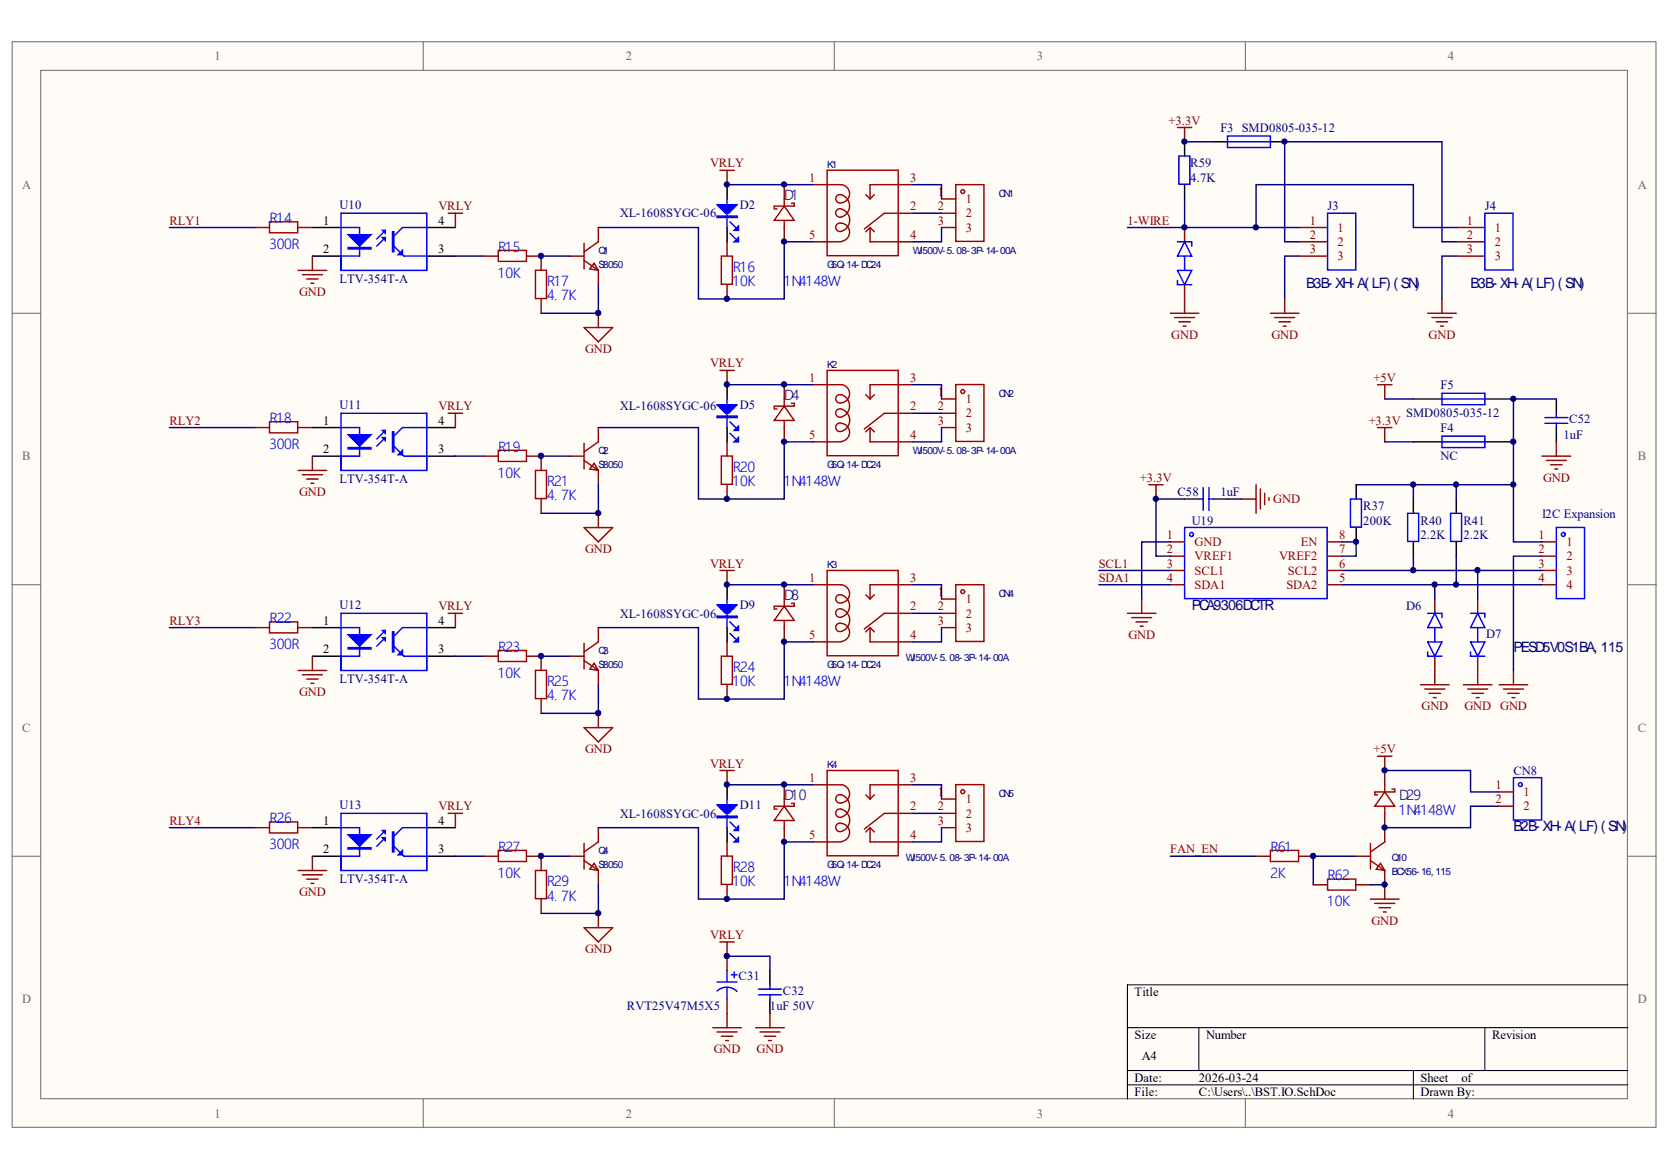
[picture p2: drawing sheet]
<svg xmlns="http://www.w3.org/2000/svg" width="291mm" height="204mm" viewBox="0 0 291 204" stroke-linecap="round" stroke-linejoin="round" font-family="sans-serif">
<g fill="#fffcf8" stroke="#696969" stroke-width=".17">
<path d="M2.1 7.3h286.2v189h-286.2z"/>
<path d="M7.1 12.2h276.2v179.1h-276.2z"/>
</g>
<path d="M73.7 7.3v4.9M145.2 7.3v4.9M216.8 7.3v4.9M2.1 54.5h5M283.4 54.5h4.9M2.1 101.8h5M283.4 101.8h4.9M2.1 149.1h5M283.4 149.1h4.9M73.7 191.4v5M145.2 191.4v5M216.8 191.4v5" fill="none" stroke="#696969" stroke-width=".17"/>
<path d="M196.2 179h87.2M208.7 179v7.4M258.5 179v7.4M283.4 171.5h-87.2v19.9M196.2 186.4h87.2M196.2 188.9h87.2M246 186.4v5" fill="none" stroke="#000" stroke-width=".17"/>
<g fill="none" stroke="#800" stroke-width=".25">
<path d="M44.4 39.6h2.5M51.9 39.6h2.5M104.2 39.6v2.5M136.5 32.2v2.4M136.5 39.6v2.5M141.5 32.2h2.5M156.4 37.1h2.5M156.4 32.2h2.5M163.9 39.6h2.5M163.9 34.6h2.5M163.9 37.1h2.5M206.2 39.6v2.5"/>
<path d="M226.1 39.6h5M253.5 39.6h5M84.2 44.6h2.5M91.7 44.6h2.5v2.5M94.2 52.1v2.4M99.2 44.6h2.5M104.2 47.1v2.5M126.6 42.1v2.5M126.6 49.6v2.5M141.5 42.1h2.5M156.4 42.1h2.5M206.2 49.6v2.5"/>
<path d="M226.1 42.1h5M226.1 44.6h5M253.5 42.1h5M253.5 44.6h5M44.4 74.5h2.5M51.9 74.5h2.5M84.2 79.4h2.5M91.7 79.4h2.5v2.5M99.2 79.4h2.5M104.2 74.5v2.4M126.6 76.9v2.5M136.5 67v2.5"/>
<path d="M136.5 74.5v2.4M141.5 67h2.5M141.5 76.9h2.5M156.4 72h2.5M156.4 67h2.5M156.4 76.9h2.5M163.9 69.5h2.5M163.9 72h2.5M163.9 74.5h2.5M94.2 86.9v2.5M104.2 81.9v2.5M126.6 84.4v2.5"/>
<path d="M203.7 94.4h2.5M203.7 96.8h2.5M203.7 99.3h2.5M231.1 94.4h2.5M231.1 96.8h2.5M231.1 99.3h2.5M268.4 94.4h2.5M268.4 96.8h2.5M268.4 99.3h2.5M44.4 109.3h2.5M51.9 109.3h2.5M84.2 114.3h2.5"/>
<path d="M91.7 114.3h2.5v2.5M99.2 114.3h2.5M104.2 109.3v2.5M104.2 116.8v2.4M126.6 111.8v2.5M126.6 119.2v2.5M136.5 101.8v2.5M136.5 109.3v2.5M141.5 101.8h2.5M141.5 111.8h2.5M156.4 101.8h2.5M156.4 106.8h2.5"/>
<path d="M156.4 111.8h2.5M163.9 104.3h2.5M163.9 106.8h2.5M163.9 109.3h2.5M203.7 101.8h2.5M231.1 101.8h2.5M249.8 104.3v2.5M249.8 114.3v2.5M257.2 104.3v2.5M257.2 114.3v2.5M268.4 101.8h2.5M94.2 121.7v2.5"/>
<path d="M136.5 136.7v2.4M141.5 136.7h2.5M156.4 136.7h2.5M163.9 139.1h2.5M241 134.2v2.5M261 137.9h2.4M44.4 144.1h2.5M51.9 144.1h2.5M84.2 149.1h2.5M91.7 149.1h2.5v2.5M94.2 156.6v2.4M99.2 149.1h2.5"/>
<path d="M104.2 144.1v2.5M104.2 151.6v2.5M126.6 146.6v2.5M126.6 154.1v2.5M136.5 144.1v2.5M141.5 146.6h2.5M156.4 141.6h2.5M156.4 146.6h2.5M163.9 141.6h2.5M163.9 144.1h2.5M218.6 149.1h2.5M226.1 149.1h2.5"/>
<path d="M228.6 154.1h2.5M236.1 149.1h2.5M236.1 154.1h2.5M241 141.6v5M241 151.6v2.5M261 140.4h2.4M126.6 166.5v2.5M126.6 174v2.5"/>
</g>
<g fill="none" stroke="#00f" stroke-width=".25">
<path d="M59.4 37.1h14.9v10h-14.9zM59.4 39.6h3.2v5h-3.2M74.3 39.6h-4.2l-1.5 1.5M124.8 37.6h3.5v.3h-3.5zM125.1 35.9h2.9M125.3 35.6v.5h2.5v-.5M125.6 35.6v.8h2v-.8M125.8 35.6v1h1.5v-1M126.1 35.6v1.3h1v-1.3M126.3 35.6v1.5M126.3 37.6v.3M126.3 37.1l-1.5-1.5h3.5l-1.5 1.5"/>
<path d="M126.3 37.1h.5M126.6 34.6v5M126.8 35.6v1.5M126.8 37.6v.3M127.1 38.6l.9 1M205.2 27.2h1.9v4.9h-1.9zM213.7 23.7h7.4v2h-7.4zM213.7 24.7h7.4M231.1 37.1h4.9v9.9h-4.9zM258.5 37.1h4.9v9.9h-4.9zM67.1 41.4l-1.5 1.5M67.1 40.1l-1.5 1.5"/>
<path d="M68.6 42.9l1.7 1.7h4M127.1 40.6l.9 1M205 47.1h2.4l-1.2 2.5zM205 48.8v.8h2.4M205 42.1h2.4v.8M206.2 42.1l1.2 2.5h-2.4zM206.2 44.6v2.5M59.4 72h14.9v9.9h-14.9zM59.4 74.5h3.2v4.9h-3.2M67.1 76.2l-1.5 1.5M67.1 74.9l-1.5 1.5M68.6 77.7l1.7 1.7h4"/>
<path d="M74.3 74.5h-4.2l-1.5 1.4M124.8 72.5h3.5v.2h-3.5zM125.1 70.7h2.9M125.3 70.5v.5h2.5v-.5M125.6 70.5v.7h2v-.7M125.8 70.5v1h1.5v-1M126.1 70.5v1.2h1v-1.2M126.3 70.5v1.5M126.3 72.5v.2M126.3 72l-1.5-1.5h3.5l-1.5 1.5M126.3 72h.5M126.6 69.5v5"/>
<path d="M126.8 70.5v1.5M126.8 72.5v.2M127.1 73.5l.9 1M127.1 75.4l.9 1M251 68.5h7.5v2h-7.5zM251 75.9h7.5v2h-7.5zM251 76.9h7.5M251 69.5h7.5M268.9 72.7h4M268.9 73.7h4M270.9 72v.7M270.9 73.7v.8"/>
<path d="M206.2 91.8h24.8v12.4h-24.8zM208.7 86.9h.7M209.4 84.9v4M210.4 84.9v4M210.4 86.9h.8M235.1 86.9h1.9v4.9h-1.9zM245 89.4h1.9v4.9h-1.9zM252.5 89.4h1.9v4.9h-1.9zM270.9 91.8h4.9v12.4h-4.9zM59.4 106.8h14.9v10h-14.9zM59.4 109.3h3.2v5h-3.2M67.1 111l-1.5 1.5"/>
<path d="M67.1 109.8l-1.5 1.5M68.6 112.5l1.7 1.8h4M74.3 109.3h-4.2l-1.5 1.5M124.8 107.3h3.5v.2h-3.5zM125.1 105.6h2.9M125.3 105.3v.5h2.5v-.5M125.6 105.3v.8h2v-.8M125.8 105.3v1h1.5v-1M126.1 105.3v1.2h1v-1.2M126.3 105.3v1.5M126.3 107.3v.2M126.3 106.8l-1.5-1.5h3.5l-1.5 1.5"/>
<path d="M126.3 106.8h.5M126.6 104.3v5M126.8 105.3v1.5M126.8 107.3v.2M127.1 108.3l.9 1M127.1 110.3l.9 1M248.5 111.8h2.5l-1.2 2.5zM248.5 113.5v.8h2.5M248.5 106.8h2.5v.7M249.8 106.8l1.2 2.5h-2.5zM249.8 109.3v2.5M256 111.8h2.5l-1.3 2.5z"/>
<path d="M256 113.5v.8h2.5M256 106.8h2.5v.7M257.2 106.8l1.3 2.5h-2.5zM257.2 109.3v2.5M126.6 139.1v5M263.4 135.4h4.9v7.4h-4.9zM59.4 141.6h14.9v10h-14.9zM59.4 144.1h3.2v5h-3.2M67.1 145.9l-1.5 1.5M67.1 144.6l-1.5 1.5M68.6 147.4l1.7 1.7h4M74.3 144.1h-4.2l-1.5 1.5"/>
<path d="M124.8 142.1h3.5v.3h-3.5zM125.1 140.4h2.9M125.3 140.1v.5h2.5v-.5M125.6 140.1v.8h2v-.8M125.8 140.1v1h1.5v-1M126.1 140.1v1.3h1v-1.3M126.3 140.1v1.5M126.3 142.1v.3M126.3 141.6l-1.5-1.5h3.5l-1.5 1.5M126.3 141.6h.5M126.8 140.1v1.5M126.8 142.1v.3"/>
<path d="M127.1 143.1l.9 1M127.1 145.1l.9 1M124.8 171h3.5M124.8 172.6a2.44 2.44 0 0 1 3.5 0M126.6 169v2M126.6 172v2M127.3 169.7h1M127.8 169.2v1M132 172.2h4M132 173.2h4M134 171.5v.7M134 173.2v.8"/>
<circle cx="207.4" cy="93.1" r=".34"/>
<circle cx="272.1" cy="93.1" r=".34"/>
<circle cx="264.6" cy="136.6" r=".34"/>
</g>
<g fill="none" stroke="#800000" stroke-width=".25">
<path d="M78 37.1h2.5M79.3 37.1v2.5M125.3 29.7h2.5M126.6 29.7v2.5M205 22.2h2.4M206.2 22.2v2.5M51.9 47.1h5M52.6 47.8h3.5M53.4 48.6h2M54.1 49.3h.5M54.4 44.6v2.5M101.7 57h4.9l-2.4 2.5z"/>
<path d="M104.2 54.5v2.5M203.7 54.5h5M204.5 55.3h3.4M205.2 56h2M206 56.8h.4M206.2 52.1v2.4M221.1 54.5h5M221.9 55.3h3.5M222.6 56h2M223.4 56.8h.5M223.6 52.1v2.4M248.5 54.5h5"/>
<path d="M249.3 55.3h3.4M250 56h2M250.7 56.8h.5M251 52.1v2.4M54.4 79.4v2.5M78 72h2.5M79.3 72v2.5M125.3 64.5h2.5M126.6 64.5v2.5M239.8 67h2.5M239.8 74.5h2.5M241 67v2.5"/>
<path d="M241 74.5v2.4M268.4 79.4h5M270.9 76.9v2.5M51.9 81.9h5M52.6 82.7h3.5M53.4 83.4h2M54.1 84.2h.5M101.7 91.9h4.9l-2.4 2.5zM104.2 89.4v2.5M125.3 99.3h2.5M126.6 99.3v2.5M200 84.4h2.5"/>
<path d="M201.2 84.4v2.5M216.2 86.9h2.4M218.6 84.4v5M219.4 85.2v3.4M220.1 85.9v2M220.9 86.6v.5M269.2 80.2h3.5M269.9 80.9h2M270.7 81.7h.5M51.9 116.8h5M52.6 117.5h3.5M53.4 118.2h2"/>
<path d="M54.1 119h.5M54.4 114.3v2.5M78 106.8h2.5M79.3 106.8v2.5M196.2 106.8h5M197 107.5h3.5M197.7 108.3h2M198.5 109h.5M198.7 104.3v2.5M247.3 119.2h4.9M248 120h3.5M249.8 116.8v2.4"/>
<path d="M254.7 119.2h5M255.5 120h3.5M257.2 116.8v2.4M261 119.2h4.9M261.7 120h3.5M263.4 116.8v2.4M101.7 126.7h4.9l-2.4 2.5zM104.2 124.2v2.5M125.3 134.2h2.5M126.6 134.2v2.5M239.8 131.7h2.5M241 131.7v2.5"/>
<path d="M248.8 120.7h1.9M249.5 121.5h.5M256.2 120.7h2M257 121.5h.5M262.4 120.7h2M263.2 121.5h.5M51.9 151.6h5M52.6 152.3h3.5M53.4 153.1h2M54.1 153.8h.5M54.4 149.1v2.5M78 141.6h2.5"/>
<path d="M79.3 141.6v2.5M104.2 159v2.5M238.6 156.6h4.9M239.3 157.3h3.5M240 158.1h2M240.8 158.8h.5M241 154.1v2.5M101.7 161.5h4.9l-2.4 2.5zM124.1 179h4.9M124.8 179.7h3.5M125.3 164h2.5M126.6 164v2.5"/>
<path d="M126.6 176.5v2.5M131.5 179h5M132.3 179.7h3.5M134 176.5v2.5M125.6 180.4h2M126.3 181.2h.5M133 180.4h2M133.8 181.2h.5"/>
</g>
<g fill="none" stroke="#000080" stroke-width=".25">
<path d="M29.5 39.6h14.9M104.2 39.6h17.4v12.5h14.9v-10h5M126.6 32.2h14.9M158.9 32.2h5v2.4M158.9 37.1h5M163.9 39.6v2.5h-5M196.2 39.6h29.9M206.2 34.6v5M206.2 24.7h5M218.6 39.6v-7.4h27.4v7.4h7.5M79.3 44.6h4.9M94.2 44.6h5"/>
<path d="M104.2 49.6v4.9h-10M226.1 44.6h-2.5v7.5M226.1 42.1h-2.5v-17.4h27.4v17.4h2.5M253.5 44.6h-2.5v7.5M29.5 74.5h14.9M79.3 79.4h4.9M94.2 79.4h5M104.2 74.5h17.4v12.4h14.9v-10h5M126.6 67h14.9M158.9 67h5v2.5M158.9 72h5M163.9 74.5v2.4h-5"/>
<path d="M241 76.9h5M241 69.5h5M270.9 69.5h-7.5v14.9M104.2 84.4v5h-10M191.3 99.3h12.4M203.7 94.4h-5v9.9M206.2 86.9h-5v9.9h2.5M213.7 86.9h2.5M233.6 94.4h2.5v2.4h-2.5M233.6 99.3h34.8M236.1 84.4h9.9M246 86.9v-2.5h7.5v2.5"/>
<path d="M246 96.8v2.5M253.5 84.4h9.9v10h5M253.5 96.8v5M257.2 99.3v5M268.4 96.8h-5v20M29.5 109.3h14.9M79.3 114.3h4.9M94.2 114.3h5M104.2 119.2v5h-10M104.2 109.3h17.4v12.4h14.9v-9.9h5M126.6 101.8h14.9M158.9 101.8h5v2.5"/>
<path d="M158.9 106.8h5M163.9 109.3v2.5h-5M191.3 101.8h12.4M233.6 101.8h34.8M249.8 101.8v2.5M126.6 136.7h14.9M158.9 136.7h5v2.4M241 134.2h15v3.7h5M29.5 144.1h14.9M79.3 149.1h4.9M94.2 149.1h5M104.2 154.1v4.9h-10"/>
<path d="M104.2 144.1h17.4v12.5h14.9v-10h5M158.9 141.6h5M163.9 144.1v2.5h-5M203.7 149.1h14.9M236.1 149.1h-7.5v5M238.6 154.1h2.4M261 140.4h-5v3.7h-15M126.6 166.5h7.4v2.5"/>
</g>
<g fill="none" stroke="#000" stroke-width=".25">
<path d="M54.4 39.6h5M74.3 39.6h5M126.6 32.2v2.4M126.6 39.6v2.5M206.2 24.7v2.5M206.2 32.2v2.4M211.2 24.7h2.5M221.1 24.7h2.5M54.4 44.6h5M74.3 44.6h5M54.4 74.5h5M54.4 79.4h5"/>
<path d="M74.3 74.5h5M74.3 79.4h5M126.6 67v2.5M126.6 74.5v2.4M246 76.9h5M246 69.5h5M258.5 76.9h4.9M258.5 69.5h4.9M270.9 69.5v2.5M270.9 74.5v2.4M206.2 86.9h2.5M211.2 86.9h2.5"/>
<path d="M236.1 84.4v2.5M236.1 91.9v2.5M246 86.9v2.5M246 94.4v2.4M253.5 86.9v2.5M253.5 94.4v2.4M54.4 109.3h5M54.4 114.3h5M74.3 109.3h5M74.3 114.3h5M126.6 101.8v2.5M126.6 109.3v2.5"/>
<path d="M126.6 136.7v2.4M54.4 144.1h5M54.4 149.1h5M74.3 144.1h5M74.3 149.1h5M126.6 144.1v2.5M134 169v2.5M134 174v2.5"/>
</g>
<g fill="none" stroke="#a00000" stroke-width=".25">
<path d="M46.9 38.6h4.9v1.9h-4.9zM136.5 35.9l1.8 2.5h-3.5zM136.5 34.6v1.3M136.5 38.4v1.2M137.8 35.4h.5v.5h-3.5v.5h.5M144 29.6h12.3v14.9h-12.3zM144 32.2h2.5a1.58 1.58 0 0 1 1.4 1.5 1.58 1.58 0 0 1-1.4 1.6M146.4 35.3a.77 .77 0 0 1-.9-1 .77 .77 0 0 1 1.3-.2 1.96 1.96 0 0 1 1 2.2 1.96 1.96 0 0 1-1.9 1.5 .78 .78 0 0 1-.3-1.2 .78 .78 0 0 1 1.2 0 1.96 1.96 0 0 1 1.1 2.2 1.96 1.96 0 0 1-1.9 1.5 .73 .73 0 0 1-.5-1 .73 .73 0 0 1 1-.4M146.5 38.9a1.59 1.59 0 0 1 1.4 1.5 1.59 1.59 0 0 1-1.4 1.6M150.7 33.9l.7 .7M151.4 39.6v2.5h5M151.4 39.6l.8 .8"/>
<path d="M151.4 39.6l-.7 .8M152.2 33.9l-.8 .7M156.4 32.2h-5v2.4M156.4 37.1h-2.5l-3.5 2.8M166.4 32.2h4.9v9.8h-4.9zM86.7 43.6h4.9v1.9h-4.9zM93.2 47.1h1.9v4.9h-1.9zM101.7 45.3l2.5 1.8M101.7 42.4v4.4M103.4 45.8l.8 1.3-1.5-.3zM104.2 42.1l-2.5 1.7M125.6 44.6h1.9v4.9h-1.9z"/>
<path d="M144 42.1h2.5M46.9 73.4h4.9v2h-4.9zM86.7 78.4h4.9v1.9h-4.9zM101.7 77.2v4.5M104.2 76.9l-2.5 1.8M125.6 79.4h1.9v4.9h-1.9zM136.5 70.7l1.8 2.5h-3.5zM136.5 69.5v1.2M136.5 73.2v1.3M137.8 70.2h.5v.5h-3.5v.5h.5M144 64.5h12.3v14.9h-12.3zM144 67h2.5a1.59 1.59 0 0 1 1.4 1.6 1.59 1.59 0 0 1-1.4 1.5"/>
<path d="M144 76.9h2.5M146.5 68.7a.73 .73 0 0 0-1 .7 .73 .73 0 0 0 .9 .7M146.5 68.7a1.98 1.98 0 0 1 1.4 2.2 1.98 1.98 0 0 1-1.9 1.7 .78 .78 0 0 1-.4-1.2 .78 .78 0 0 1 1.2 0 1.96 1.96 0 0 1 1.1 2.2 1.96 1.96 0 0 1-2 1.5 .74 .74 0 0 1-.4-1 .74 .74 0 0 1 1-.4 1.58 1.58 0 0 1 1.4 1.6 1.58 1.58 0 0 1-1.4 1.6M150.7 68.7l.7 .8M151.4 74.5v2.4h5M151.4 74.5l.8 .7M151.4 74.5l-.7 .7M152.2 68.7l-.8 .8M156.4 67h-5v2.5M156.4 72h-2.5l-3.5 2.7M166.4 67h4.9v9.9h-4.9zM93.2 81.9h1.9v4.9h-1.9z"/>
<path d="M101.7 80.2l2.5 1.7M103.4 80.7l.8 1.2-1.5-.2zM144 99.3h12.3v14.9h-12.3zM46.9 108.3h4.9v1.9h-4.9zM86.7 113.3h4.9v1.9h-4.9zM93.2 116.7h1.9v5h-1.9zM101.7 112v4.5M101.7 115l2.5 1.8M103.4 115.5l.8 1.3-1.5-.3zM104.2 111.8l-2.5 1.7M125.6 114.3h1.9v4.9h-1.9zM136.5 105.6l1.8 2.4h-3.5z"/>
<path d="M136.5 104.3v1.3M136.5 108v1.3M137.8 105.1h.5v.5h-3.5v.5h.5M144 101.8h2.5a1.58 1.58 0 0 1 1.4 1.6 1.58 1.58 0 0 1-1.4 1.6M144 111.8h2.5M146.4 105a.77 .77 0 0 1-.9-1 .77 .77 0 0 1 1.3-.3 1.96 1.96 0 0 1 1 2.2 1.96 1.96 0 0 1-1.9 1.5 .79 .79 0 0 1-.3-1.1 .79 .79 0 0 1 1.2-.1 2.04 2.04 0 0 1 1.1 2 2.04 2.04 0 0 1-1.5 1.8M146.5 108.6a.73 .73 0 0 0-1 .6 .73 .73 0 0 0 .9 .7M146.5 108.5a1.58 1.58 0 0 1 1.4 1.6 1.58 1.58 0 0 1-1.4 1.6M150.7 103.6l.7 .7M151.4 109.3v2.5h5M151.4 109.3l.8 .7M151.4 109.3l-.7 .7"/>
<path d="M152.2 103.6l-.8 .7M156.4 101.8h-5v2.5M156.4 106.8h-2.5l-3.5 2.7M166.4 101.8h4.9v9.9h-4.9zM136.5 139.1v1.3M137.8 139.9h.5v.5h-3.5v.5h.5M144 134.2h12.3v14.8h-12.3zM144 136.7l2.5-.1a1.59 1.59 0 0 1 1.4 1.6 1.59 1.59 0 0 1-1.4 1.6M146.5 138.4a.73 .73 0 0 0-1 .7 .73 .73 0 0 0 .9 .7M146.5 138.4a1.98 1.98 0 0 1 1.4 2.2 1.98 1.98 0 0 1-1.9 1.7 .78 .78 0 0 1-.4-1.2 .78 .78 0 0 1 1.2 0 1.96 1.96 0 0 1 1.1 2.2 1.96 1.96 0 0 1-2 1.5 .74 .74 0 0 1-.4-1 .74 .74 0 0 1 1-.4 1.58 1.58 0 0 1 1.4 1.6 1.58 1.58 0 0 1-1.4 1.5M150.7 138.4l.7 .7M152.2 138.4l-.8 .7"/>
<path d="M156.4 136.7h-5v2.4M166.4 136.6h4.9v9.9h-4.9zM241 137.9l1.8 2.5h-3.5zM241 136.7v1.2M242.3 137.4h.5v.5h-3.5v.5h.5M46.9 143.1h4.9v1.9h-4.9zM86.7 148.1h4.9v1.9h-4.9zM93.2 151.6h1.9v4.9h-1.9zM101.7 146.9v4.4M101.7 149.8l2.5 1.8M103.4 150.3l.8 1.3-1.5-.3zM104.2 146.6l-2.5 1.7"/>
<path d="M125.6 149.1h1.9v4.9h-1.9zM136.5 140.4l1.8 2.5h-3.5zM136.5 142.9v1.2M144 146.6h2.5M151.4 144.1v2.5h5M151.4 144.1l.8 .8M151.4 144.1l-.7 .8M156.4 141.6h-2.5l-3.5 2.8M221.1 148.1h4.9v1.9h-4.9zM231.1 153.1h4.9v1.9h-4.9zM238.6 149.8l2.4 1.8M238.6 146.9v4.4"/>
<path d="M240.3 150.3l.7 1.3-1.5-.3zM241 146.6l-2.4 1.7M241 140.4v1.2"/>
<circle cx="167.6" cy="33.4" r=".34"/>
<circle cx="167.6" cy="68.2" r=".34"/>
<circle cx="167.6" cy="103" r=".34"/>
<circle cx="167.6" cy="137.8" r=".34"/>
</g>
<g fill="#00f" stroke="#00f" stroke-width=".25">
<path d="M127.8 40.1l.7-.7v.7z"/>
<path d="M127.8 42.1l.7-.7v.7z"/>
<path d="M60.6 40.9h4l-2 2z"/>
<path d="M66.6 40.1h.5v.5z"/>
<path d="M66.6 41.4h.5v.5z"/>
<path d="M69.3 44.3l.8-.7v.7z"/>
<path d="M127.8 74.9l.7-.7v.7z"/>
<path d="M127.8 76.9l.7-.7v.7z"/>
<path d="M60.6 75.7h4l-2 2z"/>
<path d="M66.6 74.9h.5v.5z"/>
<path d="M66.6 76.2h.5v.5z"/>
<path d="M69.3 79.2l.8-.8v.8z"/>
<path d="M127.8 109.8l.7-.8v.8z"/>
<path d="M127.8 111.8l.7-.8v.8z"/>
<path d="M60.6 110.5h4l-2 2z"/>
<path d="M66.6 109.8h.5v.5z"/>
<path d="M66.6 111h.5v.5z"/>
<path d="M69.3 114l.8-.7v.7z"/>
<path d="M127.8 144.6l.7-.7v.7z"/>
<path d="M127.8 146.6l.7-.7v.7z"/>
<path d="M60.6 145.4h4l-2 2z"/>
<path d="M66.6 144.6h.5v.5z"/>
<path d="M66.6 145.9h.5v.5z"/>
<path d="M69.3 148.8l.8-.7v.7z"/>
<path d="M60.6 43.1h4v.3h-4z" fill-rule="evenodd"/>
<path d="M68.3 40.4h.3v3.4h-.3z" fill-rule="evenodd"/>
<path d="M60.6 77.9h4v.3h-4z" fill-rule="evenodd"/>
<path d="M68.3 75.2h.3v3.5h-.3z" fill-rule="evenodd"/>
<path d="M60.6 112.8h4v.2h-4z" fill-rule="evenodd"/>
<path d="M68.3 110h.3v3.5h-.3z" fill-rule="evenodd"/>
<path d="M60.6 147.6h4v.3h-4z" fill-rule="evenodd"/>
<path d="M68.3 144.9h.3v3.4h-.3z" fill-rule="evenodd"/>
</g>
<g fill="#000080" stroke="#000080" stroke-width=".17">
<circle cx="94.2" cy="149" r=".47"/>
<circle cx="94.2" cy="114.2" r=".46"/>
<circle cx="94.2" cy="79.4" r=".47"/>
<circle cx="94.2" cy="44.6" r=".46"/>
<circle cx="104.1" cy="159" r=".46"/>
<circle cx="104.1" cy="124.2" r=".47"/>
<circle cx="104.1" cy="89.3" r=".46"/>
<circle cx="104.1" cy="54.5" r=".47"/>
<circle cx="126.5" cy="166.5" r=".47"/>
<circle cx="126.5" cy="156.5" r=".46"/>
<circle cx="126.5" cy="136.6" r=".47"/>
<circle cx="126.5" cy="121.7" r=".46"/>
<circle cx="126.5" cy="101.8" r=".46"/>
<circle cx="126.5" cy="86.9" r=".46"/>
<circle cx="126.5" cy="66.9" r=".47"/>
<circle cx="126.5" cy="52" r=".46"/>
<circle cx="126.5" cy="32.1" r=".46"/>
<circle cx="136.5" cy="146.6" r=".46"/>
<circle cx="136.5" cy="136.6" r=".47"/>
<circle cx="136.5" cy="111.7" r=".47"/>
<circle cx="136.5" cy="101.8" r=".46"/>
<circle cx="136.5" cy="76.9" r=".46"/>
<circle cx="136.5" cy="66.9" r=".47"/>
<circle cx="136.5" cy="42.1" r=".47"/>
<circle cx="136.5" cy="32.1" r=".46"/>
<circle cx="201.2" cy="86.9" r=".46"/>
<circle cx="206.2" cy="39.6" r=".46"/>
<circle cx="206.2" cy="24.7" r=".46"/>
<circle cx="218.6" cy="39.6" r=".46"/>
<circle cx="223.6" cy="24.7" r=".46"/>
<circle cx="228.6" cy="149" r=".47"/>
<circle cx="236" cy="94.3" r=".46"/>
<circle cx="241" cy="154" r=".47"/>
<circle cx="241" cy="144.1" r=".46"/>
<circle cx="241" cy="134.1" r=".46"/>
<circle cx="246" cy="99.3" r=".47"/>
<circle cx="246" cy="84.4" r=".46"/>
<circle cx="249.7" cy="101.8" r=".46"/>
<circle cx="253.4" cy="101.8" r=".46"/>
<circle cx="253.4" cy="84.4" r=".46"/>
<circle cx="257.2" cy="99.3" r=".47"/>
<circle cx="263.4" cy="84.4" r=".46"/>
<circle cx="263.4" cy="76.9" r=".46"/>
<circle cx="263.4" cy="69.4" r=".46"/>
</g>
<g font-size="2.5" fill="#000080">
<text x="136.5" y="34.9">D1</text>
<text x="227.4" y="50.2">B3B- XH- A( LF) ( SN)</text>
<text x="256" y="50.2">B3B- XH- A( LF) ( SN)</text>
<text x="136.5" y="69.7">D4</text>
<text x="136.5" y="104.6">D8</text>
<text x="207.4" y="106.1">PCA9306DCTR</text>
<text x="263.4" y="113.6">PESD5V0S1BA, 115</text>
<text x="136.5" y="139.4">D10</text>
<text x="243.5" y="139.4">D29</text>
<text x="263.4" y="144.7">B2B- XH- A( LF) ( SN)</text>
</g>
<g font-size="2.5" fill="#00f">
<text x="46.9" y="38.9">R14</text>
<text x="46.9" y="43.3">300R</text>
<text x="86.7" y="43.8">R15</text>
<text x="127.6" y="47.3">R16</text>
<text x="86.7" y="48.3">10K</text>
<text x="95.2" y="49.8">R17</text>
<text x="95.2" y="52.3">4. 7K</text>
<text x="127.6" y="49.8">10K</text>
<text x="136.5" y="49.8">1N4148W</text>
<text x="46.9" y="73.7">R18</text>
<text x="46.9" y="78.2">300R</text>
<text x="86.7" y="78.7">R19</text>
<text x="86.7" y="83.2">10K</text>
<text x="127.6" y="82.2">R20</text>
<text x="95.2" y="84.6">R21</text>
<text x="95.2" y="87.1">4. 7K</text>
<text x="127.6" y="84.6">10K</text>
<text x="136.5" y="84.6">1N4148W</text>
<text x="46.9" y="108.5">R22</text>
<text x="46.9" y="113">300R</text>
<text x="86.7" y="113.5">R23</text>
<text x="86.7" y="118">10K</text>
<text x="95.2" y="119.5">R25</text>
<text x="127.6" y="117">R24</text>
<text x="127.6" y="119.5">10K</text>
<text x="136.5" y="119.5">1N4148W</text>
<text x="95.2" y="122">4. 7K</text>
<text x="46.9" y="143.4">R26</text>
<text x="243.5" y="141.9">1N4148W</text>
<text x="46.9" y="147.8">300R</text>
<text x="86.7" y="148.3">R27</text>
<text x="221.1" y="148.3">R61</text>
<text x="86.7" y="152.8">10K</text>
<text x="95.2" y="154.3">R29</text>
<text x="127.6" y="151.8">R28</text>
<text x="127.6" y="154.3">10K</text>
<text x="136.5" y="154.3">1N4148W</text>
<text x="221.1" y="152.8">2K</text>
<text x="231.1" y="153.3">R62</text>
<text x="95.2" y="156.8">4. 7K</text>
<text x="231.1" y="157.8">10K</text>
</g>
<g font-size="2.2" fill="#696969">
<text x="37.4" y="10.5">1</text>
<text x="108.9" y="10.5">2</text>
<text x="180.5" y="10.5">3</text>
<text x="252" y="10.5">4</text>
<text x="3.8" y="32.9">A</text>
<text x="285.1" y="32.9">A</text>
<text x="3.9" y="80.1">B</text>
<text x="285.1" y="80.1">B</text>
<text x="3.9" y="127.4">C</text>
<text x="285.1" y="127.4">C</text>
<text x="3.8" y="174.7">D</text>
<text x="285.1" y="174.7">D</text>
<text x="37.4" y="194.6">1</text>
<text x="108.9" y="194.6">2</text>
<text x="180.5" y="194.6">3</text>
<text x="252" y="194.6">4</text>
</g>
<g font-size="2.2" fill="#800000">
<text x="203.4" y="21.7">+3.3V</text>
<text x="123.6" y="29.2">VRLY</text>
<text x="29.5" y="39.1">RLY1</text>
<text x="76.3" y="36.6">VRLY</text>
<text x="196.2" y="39.1">1-WIRE</text>
<text x="52.1" y="51.5">GND</text>
<text x="203.9" y="59">GND</text>
<text x="221.3" y="59">GND</text>
<text x="248.7" y="59">GND</text>
<text x="101.8" y="61.5">GND</text>
<text x="123.6" y="64">VRLY</text>
<text x="76.3" y="71.5">VRLY</text>
<text x="239.1" y="66.5">+5V</text>
<text x="29.5" y="73.9">RLY2</text>
<text x="238.3" y="73.9">+3.3V</text>
<text x="198.4" y="83.9">+3.3V</text>
<text x="268.6" y="83.9">GND</text>
<text x="52.1" y="86.4">GND</text>
<text x="221.6" y="87.6">GND</text>
<text x="101.8" y="96.3">GND</text>
<text x="123.6" y="98.8">VRLY</text>
<text x="191.3" y="101.3">SDA1</text>
<text x="191.3" y="98.8">SCL1</text>
<text x="76.3" y="106.3">VRLY</text>
<text x="29.5" y="108.8">RLY3</text>
<text x="196.4" y="111.2">GND</text>
<text x="52.1" y="121.2">GND</text>
<text x="247.4" y="123.7">GND</text>
<text x="254.9" y="123.7">GND</text>
<text x="261.1" y="123.7">GND</text>
<text x="101.8" y="131.1">GND</text>
<text x="239.1" y="131.2">+5V</text>
<text x="123.6" y="133.7">VRLY</text>
<text x="29.5" y="143.6">RLY4</text>
<text x="76.3" y="141.1">VRLY</text>
<text x="203.7" y="148.6">FAN_EN</text>
<text x="52.1" y="156">GND</text>
<text x="238.7" y="161">GND</text>
<text x="101.8" y="166">GND</text>
<text x="123.6" y="163.5">VRLY</text>
<text x="124.2" y="183.4">GND</text>
<text x="131.7" y="183.4">GND</text>
</g>
<g font-size="2.2" fill="#000080">
<text x="212.4" y="22.9">F3 SMD0805-035-12</text>
<text x="207.2" y="29.2">R59</text>
<text x="207.2" y="31.6">4.7K</text>
<text x="59.1" y="36.4">U10</text>
<text x="107.9" y="37.9">XL-1608SYGC-06</text>
<text x="128.8" y="36.4">D2</text>
<text x="231.1" y="36.6">J3</text>
<text x="258.5" y="36.6">J4</text>
<text x="59.1" y="49.3">LTV-354T-A</text>
<text x="59.1" y="71.2">U11</text>
<text x="107.9" y="71.5">XL-1608SYGC-06</text>
<text x="128.8" y="71.2">D5</text>
<text x="250.7" y="67.7">F5</text>
<text x="244.8" y="72.7">SMD0805-035-12</text>
<text x="250.7" y="75.2">F4</text>
<text x="272.2" y="76.4">1uF</text>
<text x="273.1" y="73.7">C52</text>
<text x="250.7" y="80.2">NC</text>
<text x="59.1" y="84.1">LTV-354T-A</text>
<text x="205" y="86.4">C58</text>
<text x="212.4" y="86.4">1uF</text>
<text x="237.3" y="88.9">R37</text>
<text x="207.4" y="91.4">U19</text>
<text x="237.3" y="91.4">200K</text>
<text x="247.3" y="91.4">R40</text>
<text x="247.3" y="93.8">2.2K</text>
<text x="254.7" y="91.4">R41</text>
<text x="254.7" y="93.8">2.2K</text>
<text x="268.4" y="90.1">I2C Expansion</text>
<text x="59.1" y="106">U12</text>
<text x="107.9" y="107.5">XL-1608SYGC-06</text>
<text x="128.8" y="106">D9</text>
<text x="244.8" y="106.3">D6</text>
<text x="258.7" y="111">D7</text>
<text x="59.1" y="119">LTV-354T-A</text>
<text x="263.4" y="134.9">CN8</text>
<text x="59.1" y="140.9">U13</text>
<text x="107.9" y="142.4">XL-1608SYGC-06</text>
<text x="128.8" y="140.9">D11</text>
<text x="59.1" y="153.8">LTV-354T-A</text>
<text x="128.5" y="170.7">C31</text>
<text x="136.3" y="173.2">C32</text>
<text x="109.1" y="176">RVT25V47M5X5</text>
<text x="134" y="176">1uF 50V</text>
</g>
<g font-size="2.2" fill="#800">
<text x="140.9" y="31.6">1</text>
<text x="158.4" y="31.6">3</text>
<text x="163.3" y="34.1">1</text>
<text x="168.1" y="35.4">1</text>
<text x="140.9" y="41.6">5</text>
<text x="158.4" y="36.6">2</text>
<text x="158.4" y="41.6">4</text>
<text x="163.3" y="36.6">2</text>
<text x="163.3" y="39.1">3</text>
<text x="168.1" y="37.9">2</text>
<text x="168.1" y="40.4">3</text>
<text x="228" y="39.1">1</text>
<text x="228" y="41.6">2</text>
<text x="232.8" y="40.4">1</text>
<text x="255.4" y="39.1">1</text>
<text x="255.4" y="41.6">2</text>
<text x="260.2" y="40.4">1</text>
<text x="228" y="44.1">3</text>
<text x="232.8" y="42.8">2</text>
<text x="232.8" y="45.3">3</text>
<text x="255.4" y="44.1">3</text>
<text x="260.2" y="42.8">2</text>
<text x="260.2" y="45.3">3</text>
<text x="140.9" y="66.5">1</text>
<text x="158.4" y="71.5">2</text>
<text x="158.4" y="66.5">3</text>
<text x="163.3" y="69">1</text>
<text x="163.3" y="71.5">2</text>
<text x="168.1" y="70.2">1</text>
<text x="140.9" y="76.4">5</text>
<text x="158.4" y="76.4">4</text>
<text x="163.3" y="73.9">3</text>
<text x="168.1" y="72.7">2</text>
<text x="168.1" y="75.2">3</text>
<text x="203.1" y="93.8">1</text>
<text x="207.9" y="95.1">GND</text>
<text x="226.5" y="95.1">EN</text>
<text x="233.1" y="93.8">8</text>
<text x="267.8" y="93.8">1</text>
<text x="272.7" y="95.1">1</text>
<text x="140.9" y="101.3">1</text>
<text x="158.4" y="101.3">3</text>
<text x="203.1" y="96.3">2</text>
<text x="203.1" y="98.8">3</text>
<text x="203.1" y="101.3">4</text>
<text x="207.9" y="97.6">VREF1</text>
<text x="207.9" y="100.1">SCL1</text>
<text x="222.7" y="97.6">VREF2</text>
<text x="224.2" y="100.1">SCL2</text>
<text x="233.1" y="101.3">5</text>
<text x="233.1" y="98.8">6</text>
<text x="233.1" y="96.3">7</text>
<text x="267.8" y="96.3">2</text>
<text x="267.8" y="98.8">3</text>
<text x="267.8" y="101.3">4</text>
<text x="272.7" y="97.6">2</text>
<text x="272.7" y="100.1">3</text>
<text x="158.4" y="106.3">2</text>
<text x="163.3" y="103.8">1</text>
<text x="163.3" y="106.3">2</text>
<text x="168.1" y="105">1</text>
<text x="168.1" y="107.5">2</text>
<text x="207.9" y="102.6">SDA1</text>
<text x="223.9" y="102.6">SDA2</text>
<text x="272.7" y="102.6">4</text>
<text x="140.9" y="111.3">5</text>
<text x="158.4" y="111.3">4</text>
<text x="163.3" y="108.8">3</text>
<text x="168.1" y="110">3</text>
<text x="140.9" y="136.1">1</text>
<text x="158.4" y="136.1">3</text>
<text x="260.3" y="137.4">1</text>
<text x="158.4" y="141.1">2</text>
<text x="163.3" y="138.6">1</text>
<text x="163.3" y="141.1">2</text>
<text x="163.3" y="143.6">3</text>
<text x="168.1" y="139.9">1</text>
<text x="168.1" y="142.4">2</text>
<text x="260.3" y="139.9">2</text>
<text x="265.2" y="138.6">1</text>
<text x="265.2" y="141.1">2</text>
<text x="140.9" y="146.1">5</text>
<text x="158.4" y="146.1">4</text>
<text x="168.1" y="144.9">3</text>
</g>
<g font-size="2.2">
<text x="56.2" y="39.1">1</text>
<text x="76.3" y="39.1">4</text>
<text x="56.2" y="44.1">2</text>
<text x="76.3" y="44.1">3</text>
<text x="56.2" y="73.9">1</text>
<text x="76.3" y="73.9">4</text>
<text x="56.2" y="78.9">2</text>
<text x="76.3" y="78.9">3</text>
<text x="56.2" y="108.8">1</text>
<text x="56.2" y="113.7">2</text>
<text x="76.3" y="108.8">4</text>
<text x="76.3" y="113.7">3</text>
<text x="56.2" y="143.6">1</text>
<text x="76.3" y="143.6">4</text>
<text x="56.2" y="148.6">2</text>
<text x="76.3" y="148.6">3</text>
<text x="197.5" y="173.4">Title</text>
<text x="197.5" y="180.9">Size</text>
<text x="198.7" y="184.6">A4</text>
<text x="209.9" y="180.9">Number</text>
<text x="259.7" y="180.9">Revision</text>
<text x="197.5" y="188.4">Date:</text>
<text x="197.5" y="190.9">File:</text>
<text x="208.7" y="188.4">2026-03-24</text>
<text x="208.7" y="190.9">C:\Users\..\BST.IO.SchDoc</text>
<text x="247.3" y="188.4">Sheet</text>
<text x="247.3" y="190.9">Drawn By:</text>
<text x="254.4" y="188.4">of</text>
</g>
<g font-size="1.7" fill="#000080">
<text x="144" y="29.2">K1</text>
<text x="173.8" y="34.2">CN1</text>
<text x="104.2" y="44.2">Q1</text>
<text x="104.2" y="46.7">S8050</text>
<text x="144" y="46.7">G5Q-14-DC24</text>
<text x="158.9" y="44.2">W</text>
<text x="159.8" y="44.2">J500V-5. 08-3P-14-00A</text>
<text x="144" y="64.1">K2</text>
<text x="173.8" y="69.1">CN2</text>
<text x="104.2" y="79">Q2</text>
<text x="104.2" y="81.5">S8050</text>
<text x="144" y="81.5">G5Q-14-DC24</text>
<text x="158.9" y="79">W</text>
<text x="159.8" y="79">J500V-5. 08-3P-14-00A</text>
<text x="144" y="98.9">K3</text>
<text x="173.8" y="103.9">CN4</text>
<text x="104.2" y="113.8">Q3</text>
<text x="104.2" y="116.3">S8050</text>
<text x="144" y="116.3">G5Q-14-DC24</text>
<text x="157.7" y="115.1">W</text>
<text x="158.5" y="115.1">J500V-5. 08-3P-14-00A</text>
<text x="144" y="133.7">K4</text>
<text x="173.8" y="138.7">CN5</text>
<text x="104.2" y="148.7">Q4</text>
<text x="157.7" y="149.9">W</text>
<text x="158.5" y="149.9">J500V-5. 08-3P-14-00A</text>
<text x="242.3" y="149.9">Q10</text>
<text x="104.2" y="151.2">S8050</text>
<text x="144" y="151.2">G5Q-14-DC24</text>
<text x="242.3" y="152.4">BCX56-16, 115</text>
</g>
</svg>
